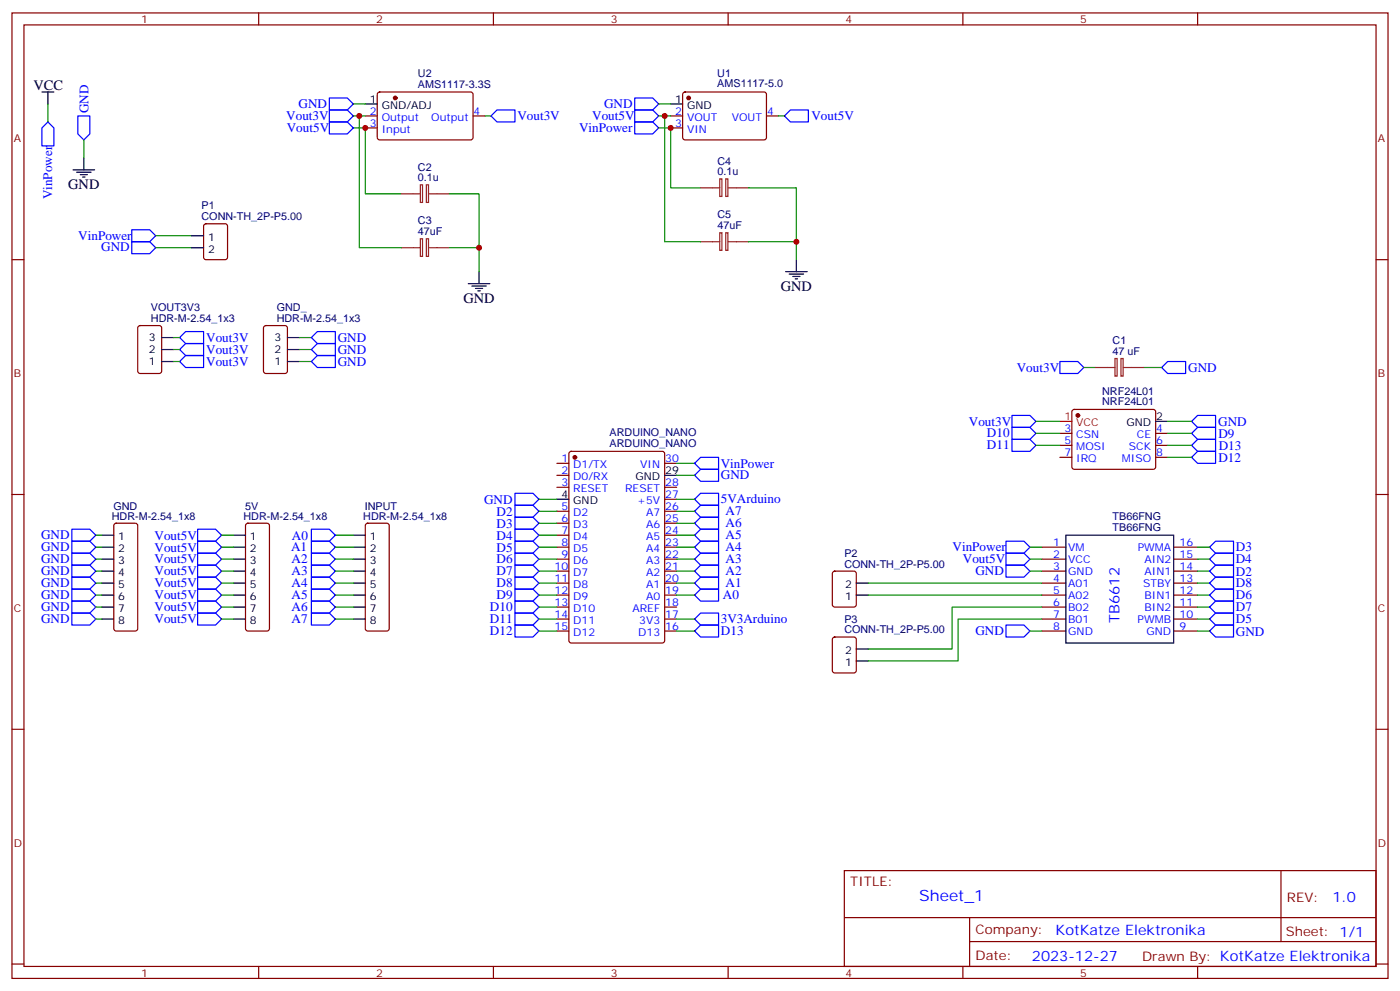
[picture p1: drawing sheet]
<svg xmlns="http://www.w3.org/2000/svg" width="412mm" height="292mm" viewBox="0 0 412 292" stroke-linecap="round" stroke-linejoin="round" font-family="sans-serif">
<g fill="none" stroke="#870000" stroke-width=".35">
<path d="M3.5 3.8h405.4v284.3h-405.4zM7.1 7.3h398.2v277.3h-398.2zM76.2 3.8v3.5M145.3 3.8v3.5M214.5 3.8v3.5M283.6 3.8v3.5M352.8 3.8v3.5M107.6 34.1h3.5M107.6 37.7h3.5M111.4 27.3l.4-.2h27.1l.4 .7v13l-.7 .4-27-.1-.5-.6v-12.7zM139.3 34.1h3.6M197.6 34.1h3.5"/>
<path d="M197.6 37.7h3.5M201.3 27.3l.5-.2h23.5l.5 .7-.1 13-.6 .4-23.6-.1-.4-.6v-12.7zM225.8 34.1h3.5M3.5 76.5h3.6M60.2 66.1l.5-.2h5.6l.7 .4v9.5l-.4 .6-5.9 .1-.7-.5v-9.4zM405.3 76.5h3.6M40.8 96.1l.5-.2h5.6l.7 .4v13l-.4 .6-5.9 .1-.7-.5v-12.9zM77.8 96.1l.5-.2h5.7l.6 .4 .1 13-.5 .6-5.9 .1-.6-.5-.1-12.9zM164 136.5h3.6M164 140h3.6M167.8 133.1l.5-.2h26.8l.6 .5 .1 55.3-.5 .6-27 .1-.7-.5v-55.3zM195.8 136.5h3.5"/>
<path d="M312.2 134.7h3.5M312.2 127.6h3.5M312.2 131.2h3.5M316 120.8l.4-.2h23.3l.5 .2 .2 .5v16.5l-.7 .4h-23.5l-.5-.7v-16.2zM340.4 134.7h3.6M340.4 127.6h3.6M340.4 131.2h3.6M3.5 145.6h3.6M33.7 154.3l.5-.2h5.7l.5 .2 .2 .5v30.3l-.3 .5-.4 .2h-5.7l-.5-.2-.2-.5v-30.3zM72.6 154.3l.4-.2h5.7l.5 .2 .2 .5v30.3l-.3 .5-.4 .2h-5.7l-.5-.2-.2-.5v-30.3zM107.8 154.3l.5-.2h5.6l.5 .2 .3 .5v30.3l-.3 .5-.5 .2h-5.6l-.5-.2-.2-.5v-30.3zM164 143.5h3.6"/>
<path d="M164 150.6h3.6M164 154.1h3.6M164 157.6h3.6M195.8 143.5h3.5M195.8 150.6h3.5M195.8 154.1h3.5M195.8 157.6h3.5M195.8 147h3.5M405.3 145.6h3.6M164 161.1h3.6M164 164.7h3.6M164 168.2h3.6"/>
<path d="M164 171.7h3.6M164 175.3h3.6M164 178.8h3.6M195.8 161.1h3.5M195.8 164.7h3.5M195.8 168.2h3.5M195.8 171.7h3.5M195.8 175.3h3.5M195.8 178.8h3.5M245.4 168.4l.5-.2h5.6l.7 .4v9.5l-.4 .6-5.9 .1-.7-.5v-9.4zM306.9 161.1h7.1M306.9 164.7h7.1"/>
<path d="M306.9 168.2h7.1M306.9 171.7h7.1M306.9 175.3h7.1M306.9 178.8h7.1M345.7 161.1h7.1M345.7 164.7h7.1M345.7 168.2h7.1M345.7 171.7h7.1M345.7 175.3h7.1M345.7 178.8h7.1M164 182.3h3.6M164 185.8h3.6"/>
<path d="M195.8 182.3h3.5M195.8 185.8h3.5M245.4 187.8l.5-.2h5.6l.7 .4v9.5l-.4 .6-5.9 .1-.7-.5v-9.4zM306.9 182.3h7.1M306.9 185.8h7.1M345.7 182.3h7.1M345.7 185.8h7.1M3.5 214.8h3.6M405.3 214.8h3.6M248.7 256.4h156.6v28.2h-156.6zM377.3 256.4v20.9M248.7 270.2h156.5"/>
<path d="M285.6 277.3h119.6M285.6 270.2v14.2M3.5 283.9h3.6M76.2 284.6v3.5M145.3 284.6v3.5M214.5 284.6v3.5M283.6 284.6v3.5M352.8 284.6v3.5M405.3 283.9h3.6"/>
</g>
<g fill="none" stroke="#000" stroke-width=".35">
<path d="M12.3 27.1h3.6M14.1 27.1v3.5M107.6 30.6h3.5M197.6 30.6h3.5M21.5 50h6.4M22.6 50.7h4.2M23.6 51.4h2.2M24.3 52.1h.7M24.7 46.5v3.5M56.4 69.4h3.6M56.4 73h3.6M234.6 76.5v3.5"/>
<path d="M47.6 99.4h3.6M84.7 99.4h3.5M137.9 83.5h6.4M139 84.2h4.2M140.1 84.9h2.1M140.8 85.7h.7M141.1 80v3.5M231.4 80h6.4M232.5 80.7h4.2M233.5 81.4h2.2M234.2 82.1h.7M47.6 106.5h3.6"/>
<path d="M47.6 102.9h3.6M84.7 106.5h3.5M84.7 102.9h3.5M195.8 140h3.5M340.4 124.1h3.6M30 157.6h3.5M68.8 157.6h3.5M104.1 157.6h3.5M164 147h3.6M314 157.6h31.7v31.8h-31.7zM30 161.1h3.5M30 164.7h3.5"/>
<path d="M30 168.2h3.5M30 171.7h3.5M30 175.3h3.5M30 178.8h3.5M68.8 161.1h3.5M68.8 164.7h3.5M68.8 168.2h3.5M68.8 171.7h3.5M68.8 175.3h3.5M68.8 178.8h3.5M104.1 161.1h3.5M104.1 164.7h3.5"/>
<path d="M104.1 168.2h3.5M104.1 171.7h3.5M104.1 175.3h3.5M104.1 178.8h3.5M252.2 171.7h3.6M252.2 175.3h3.6M30 182.3h3.5M68.8 182.3h3.5M104.1 182.3h3.5M252.2 194.7h3.6M252.2 191.1h3.6"/>
</g>
<g fill="none" stroke="#00f" stroke-width=".35">
<path d="M14.1 35.9l1.8 1.8v5.3h-3.6v-5.3zM22.9 34.1h3.6v5.3l-1.8 1.8-1.8-1.8zM97 28.9h5.3l1.8 1.7-1.8 1.8h-5.3zM97 32.4h5.3l1.8 1.7-1.8 1.8h-5.3zM97 35.9h5.3l1.8 1.8-1.8 1.7h-5.3zM144.6 34.1l1.8-1.7h5.3v3.5h-5.3zM187 35.9h5.3l1.7 1.8-1.7 1.7h-5.3zM187 32.4h5.3l1.7 1.7-1.7 1.8h-5.3zM187 28.9h5.3l1.7 1.7-1.7 1.8h-5.3zM231.1 34.1l1.7-1.7h5.3v3.5h-5.3zM38.8 67.7h5.3l1.8 1.7-1.8 1.8h-5.3zM38.8 71.2h5.3l1.8 1.8-1.8 1.7h-5.3z"/>
<path d="M52.9 99.4l1.8-1.8h5.3v3.6h-5.3zM91.7 99.4l1.8-1.8h5.3v3.6h-5.3zM52.9 102.9l1.8-1.7h5.3v3.5h-5.3zM52.9 106.5l1.8-1.8h5.3v3.5h-5.3zM91.7 102.9l1.8-1.7h5.3v3.5h-5.3zM91.7 106.5l1.8-1.8h5.3v3.5h-5.3zM312.2 106.5h5.3l1.8 1.7-1.8 1.8h-5.3zM342.2 108.2l1.8-1.7h5.2v3.5h-5.2zM204.6 140l1.8-1.8h5.3v3.5h-5.3zM204.6 136.5l1.8-1.8h5.3v3.5h-5.3zM298.1 122.3h5.3l1.8 1.8-1.8 1.8h-5.3zM298.1 125.9h5.3l1.8 1.7-1.8 1.8h-5.3z"/>
<path d="M298.1 129.4h5.3l1.8 1.8-1.8 1.7h-5.3zM351 124.1l1.8-1.8h5.3v3.6h-5.3zM351 127.6l1.8-1.7h5.3v3.5h-5.3zM351 131.2l1.8-1.8h5.3v3.5h-5.3zM351 134.7l1.8-1.8h5.3v3.6h-5.3zM21.2 155.9h5.3l1.7 1.7-1.7 1.8h-5.3zM21.2 159.4h5.3l1.7 1.7-1.7 1.8h-5.3zM58.2 155.9h5.3l1.8 1.7-1.8 1.8h-5.3zM58.2 159.4h5.3l1.8 1.7-1.8 1.8h-5.3zM91.7 159.4h5.3l1.8 1.7-1.8 1.8h-5.3zM91.7 155.9h5.3l1.8 1.7-1.8 1.8h-5.3zM151.7 145.3h5.3l1.7 1.7-1.7 1.8h-5.3z"/>
<path d="M151.7 148.8h5.3l1.7 1.8-1.7 1.7h-5.3zM151.7 152.3h5.3l1.7 1.8-1.7 1.8h-5.3zM151.7 155.9h5.3l1.7 1.7-1.7 1.8h-5.3zM151.7 159.4h5.3l1.7 1.7-1.7 1.8h-5.3zM204.6 157.6l1.8-1.7h5.3v3.5h-5.3zM204.6 154.1l1.8-1.8h5.3v3.6h-5.3zM204.6 150.6l1.8-1.8h5.3v3.5h-5.3zM204.6 147l1.8-1.7h5.3v3.5h-5.3zM296.3 159.4h5.3l1.8 1.7-1.8 1.8h-5.3zM358.1 159.4h5.3v3.5h-5.3l-1.8-1.8zM21.2 166.4h5.3l1.7 1.8-1.7 1.8h-5.3zM21.2 162.9h5.3l1.7 1.8-1.7 1.7h-5.3z"/>
<path d="M21.2 177h5.3l1.7 1.8-1.7 1.8h-5.3zM21.2 173.5h5.3l1.7 1.8-1.7 1.7h-5.3zM21.2 170h5.3l1.7 1.7-1.7 1.8h-5.3zM58.2 162.9h5.3l1.8 1.8-1.8 1.7h-5.3zM58.2 166.4h5.3l1.8 1.8-1.8 1.8h-5.3zM58.2 170h5.3l1.8 1.7-1.8 1.8h-5.3zM58.2 173.5h5.3l1.8 1.8-1.8 1.7h-5.3zM58.2 177h5.3l1.8 1.8-1.8 1.8h-5.3zM91.7 177h5.3l1.8 1.8-1.8 1.8h-5.3zM91.7 173.5h5.3l1.8 1.8-1.8 1.7h-5.3zM91.7 170h5.3l1.8 1.7-1.8 1.8h-5.3zM91.7 162.9h5.3l1.8 1.8-1.8 1.7h-5.3z"/>
<path d="M91.7 166.4h5.3l1.8 1.8-1.8 1.8h-5.3zM151.7 162.9h5.3l1.7 1.8-1.7 1.7h-5.3zM151.7 166.4h5.3l1.7 1.8-1.7 1.8h-5.3zM151.7 170h5.3l1.7 1.7-1.7 1.8h-5.3zM151.7 173.5h5.3l1.7 1.8-1.7 1.7h-5.3zM151.7 177h5.3l1.7 1.8-1.7 1.8h-5.3zM204.6 175.3l1.8-1.8h5.3v3.5h-5.3zM204.6 171.7l1.8-1.7h5.3v3.5h-5.3zM204.6 168.2l1.8-1.8h5.3v3.6h-5.3zM204.6 164.7l1.8-1.8h5.3v3.5h-5.3zM204.6 161.1l1.8-1.7h5.3v3.5h-5.3zM296.3 162.9h5.3l1.8 1.8-1.8 1.7h-5.3z"/>
<path d="M296.3 166.4h5.3l1.8 1.8-1.8 1.8h-5.3zM356.3 164.7l1.8-1.8h5.3v3.5h-5.3zM356.3 171.7l1.8-1.7h5.3v3.5h-5.3zM356.3 168.2l1.8-1.8h5.3v3.6h-5.3zM356.3 178.8l1.8-1.8h5.3v3.6h-5.3zM356.3 175.3l1.8-1.8h5.3v3.5h-5.3zM21.2 180.6h5.3l1.7 1.7-1.7 1.8h-5.3zM58.2 180.6h5.3l1.8 1.7-1.8 1.8h-5.3zM91.7 180.6h5.3l1.8 1.7-1.8 1.8h-5.3zM151.7 180.6h5.3l1.7 1.7-1.7 1.8h-5.3zM151.7 184.1h5.3l1.7 1.7-1.7 1.8h-5.3zM204.6 182.3l1.8-1.7h5.3v3.5h-5.3z"/>
<path d="M206.4 184.1h5.3v3.5h-5.3l-1.8-1.8zM296.3 184.1h5.3l1.8 1.7-1.8 1.8h-5.3zM356.3 185.8l1.8-1.7h5.3v3.5h-5.3zM358.1 180.6h5.3v3.5h-5.3l-1.8-1.8z"/>
</g>
<g fill="none" stroke="#008700" stroke-width=".35">
<path d="M14.1 30.6v5.3M104.1 37.7h3.5v19.4h10.6M104.1 34.1h3.5M104.1 30.6h3.5M105.8 34.1v38.9h12.4M142.9 34.1h1.7M194 37.7h3.6v17.6h8.8M194 34.1h3.6M194 30.6h3.6M195.8 34.1v37.1h10.6M229.3 34.1h1.8M24.7 41.2v5.3"/>
<path d="M132.3 57.1h8.8v22.9M220.5 55.3h14.1v21.2M45.9 69.4h10.5M45.9 73h10.5M132.3 73h8.8M220.5 71.2h14.1M51.2 99.4h1.7M88.2 99.4h3.5M51.2 102.9h1.7M51.2 106.5h1.7M88.2 102.9h3.5M88.2 106.5h3.5"/>
<path d="M319.3 108.2h3.5M336.9 108.2h5.3M199.3 136.5h5.3M199.3 140h5.3M305.2 124.1h7M305.2 127.6h7M305.2 131.2h7M344 124.1h7M344 127.6h7M344 131.2h7M344 134.7h7M28.2 157.6h1.8"/>
<path d="M65.3 157.6h3.5M98.8 157.6h5.3M158.7 147h5.3M158.7 150.6h5.3M158.7 154.1h5.3M158.7 157.6h5.3M199.3 147h5.3M199.3 150.6h5.3M199.3 154.1h5.3M199.3 157.6h5.3M28.2 161.1h1.8M28.2 164.7h1.8"/>
<path d="M28.2 168.2h1.8M28.2 171.7h1.8M28.2 175.3h1.8M28.2 178.8h1.8M65.3 161.1h3.5M65.3 164.7h3.5M65.3 168.2h3.5M65.3 171.7h3.5M65.3 175.3h3.5M65.3 178.8h3.5M98.8 161.1h5.3M98.8 164.7h5.3"/>
<path d="M98.8 168.2h5.3M98.8 171.7h5.3M98.8 175.3h5.3M98.8 178.8h5.3M158.7 161.1h5.3M158.7 164.7h5.3M158.7 168.2h5.3M158.7 171.7h5.3M158.7 175.3h5.3M158.7 178.8h5.3M199.3 161.1h5.3M199.3 164.7h5.3"/>
<path d="M199.3 168.2h5.3M199.3 171.7h5.3M199.3 175.3h5.3M255.8 171.7h51.1M255.8 175.3h51.1M303.4 161.1h3.5M303.4 164.7h3.5M303.4 168.2h3.5M306.9 178.8h-26.4v12.3h-24.7M352.8 161.1h3.5M352.8 164.7h3.5M352.8 168.2h3.5"/>
<path d="M352.8 171.7h3.5M352.8 175.3h3.5M352.8 178.8h3.5M28.2 182.3h1.8M65.3 182.3h3.5M98.8 182.3h5.3M158.7 185.8h5.3M158.7 182.3h5.3M199.3 185.8h5.3M199.3 182.3h5.3M303.4 185.8h3.5M306.9 182.3h-24.7v12.4h-26.4"/>
<path d="M352.8 185.8h3.5M352.8 182.3h3.5"/>
</g>
<g fill="#870000" stroke="#870000" stroke-width=".35">
<circle cx="169.3" cy="134.7" r=".53"/>
<circle cx="317.5" cy="122.3" r=".53"/>
<circle cx="202.8" cy="28.9" r=".53"/>
<circle cx="116.4" cy="28.9" r=".53"/>
</g>
<path d="M312.2 124.1h3.5" fill="none" stroke="#f00" stroke-width=".35"/>
<g fill="none" stroke="#8c2424" stroke-width=".35">
<path d="M118.2 57.1h5.6M123.8 54.4h.7v5.2h-.7zM125.6 54.4h.6v5.2h-.6zM126.3 57.1h6M206.4 55.3h5.6M212 52.7h.7v5.2h-.7zM213.8 52.7h.6v5.2h-.6zM214.5 55.3h6M118.2 73h5.6M123.8 70.3h.7v5.2h-.7zM125.6 70.3h.6v5.2h-.6zM126.3 73h6"/>
<path d="M206.4 71.2h5.6M212 68.5h.7v5.2h-.7zM213.8 68.5h.6v5.2h-.6zM214.5 71.2h6M322.8 108.2h5.6M328.4 105.6h.7v5.2h-.7zM330.2 105.6h.6v5.2h-.6zM330.9 108.2h6"/>
</g>
<g fill="#c00">
<circle cx="141.1" cy="73" r=".88"/>
<circle cx="234.6" cy="71.2" r=".88"/>
<circle cx="197.6" cy="37.7" r=".88"/>
<circle cx="195.8" cy="34.1" r=".88"/>
<circle cx="107.6" cy="37.7" r=".88"/>
<circle cx="105.8" cy="34.1" r=".88"/>
</g>
<text font-size="4.6" fill="#00f" x="270.8" y="265.4">Sheet_1</text>
<g font-size="4.2">
<text x="9.9" y="26.4">VCC</text>
<text x="20.1" y="55.7">GND</text>
<text x="136.5" y="89.2">GND</text>
<text x="230" y="85.7">GND</text>
</g>
<g font-size="4.2" fill="#00f">
<text x="329.8" y="183.3" transform="rotate(-90 329.8 183.3)">TB6612</text>
<text x="392.5" y="265.7">1.0</text>
<text x="310.9" y="275.2">KotKatze Elektronika</text>
<text x="304" y="283">2023-12-27</text>
</g>
<g font-size="3.9" fill="#00f">
<text x="26.1" y="33.3" transform="rotate(-90 26.1 33.3)">GND</text>
<text x="84.3" y="35.4">Vout3V</text>
<text x="87.9" y="31.8">GND</text>
<text x="152.4" y="35.5">Vout3V</text>
<text x="174.4" y="35.4">Vout5V</text>
<text x="177.9" y="31.8">GND</text>
<text x="239" y="35.5">Vout5V</text>
<text x="84.5" y="39">Vout5V</text>
<text x="170.6" y="38.9">VinPower</text>
<text x="15.3" y="58.7" transform="rotate(-90 15.3 58.7)">VinPower</text>
<text x="23.1" y="70.6">VinPower</text>
<text x="29.8" y="74.1">GND</text>
<text x="60.7" y="100.7">Vout3V</text>
<text x="99.5" y="100.7">GND</text>
<text x="60.7" y="104.2">Vout3V</text>
<text x="60.7" y="107.7">Vout3V</text>
<text x="99.5" y="104.2">GND</text>
<text x="99.5" y="107.7">GND</text>
<text x="299.5" y="109.4">Vout3V</text>
<text x="350" y="109.5">GND</text>
<text x="285.4" y="125.3">Vout3V</text>
<text x="358.8" y="125.4">GND</text>
<text x="290.7" y="128.8">D10</text>
<text x="358.9" y="128.9">D9</text>
<text x="212.3" y="137.8">VinPower</text>
<text x="290.7" y="132.4">D11</text>
<text x="358.9" y="136">D12</text>
<text x="359" y="132.5">D13</text>
<text x="212.4" y="141.2">GND</text>
<text x="142.6" y="148.3">GND</text>
<text x="212.3" y="148.2">5VArduino</text>
<text x="146.3" y="151.8">D2</text>
<text x="146.3" y="155.4">D3</text>
<text x="213.7" y="155.3">A6</text>
<text x="213.7" y="151.8">A7</text>
<text x="12.1" y="158.9">GND</text>
<text x="45.5" y="158.9">Vout5V</text>
<text x="86" y="158.9">A0</text>
<text x="146.3" y="158.9">D4</text>
<text x="213.7" y="158.9">A5</text>
<text x="12.1" y="162.4">GND</text>
<text x="12.1" y="165.9">GND</text>
<text x="45.5" y="162.4">Vout5V</text>
<text x="45.5" y="165.9">Vout5V</text>
<text x="85.8" y="162.4">A1</text>
<text x="85.9" y="165.9">A2</text>
<text x="146.3" y="162.4">D5</text>
<text x="146.3" y="165.9">D6</text>
<text x="213.7" y="165.9">A3</text>
<text x="213.7" y="162.4">A4</text>
<text x="280.6" y="162.4">VinPower</text>
<text x="283.6" y="165.9">Vout5V</text>
<text x="364" y="165.9">D4</text>
<text x="364.1" y="162.3">D3</text>
<text x="12.1" y="169.5">GND</text>
<text x="12.1" y="173">GND</text>
<text x="45.5" y="169.5">Vout5V</text>
<text x="45.5" y="173">Vout5V</text>
<text x="85.9" y="173">A4</text>
<text x="85.9" y="169.5">A3</text>
<text x="146.3" y="169.5">D7</text>
<text x="146.3" y="173">D8</text>
<text x="213.7" y="173">A1</text>
<text x="213.7" y="169.4">A2</text>
<text x="287.3" y="169.4">GND</text>
<text x="364.1" y="172.9">D8</text>
<text x="364.1" y="169.6">D2</text>
<text x="12.1" y="176.5">GND</text>
<text x="45.5" y="176.5">Vout5V</text>
<text x="85.9" y="176.5">A5</text>
<text x="146.3" y="176.5">D9</text>
<text x="213" y="176.5">A0</text>
<text x="364.1" y="180">D7</text>
<text x="364.1" y="176.5">D6</text>
<text x="12.1" y="180">GND</text>
<text x="12.1" y="183.6">GND</text>
<text x="45.5" y="180.1">Vout5V</text>
<text x="45.5" y="183.6">Vout5V</text>
<text x="85.9" y="183.6">A7</text>
<text x="85.9" y="180">A6</text>
<text x="144.3" y="180.1">D10</text>
<text x="144.3" y="183.6">D11</text>
<text x="212.3" y="183.5">3V3Arduino</text>
<text x="364.1" y="183.5">D5</text>
<text x="144.3" y="187.1">D12</text>
<text x="212.4" y="187">D13</text>
<text x="287.3" y="187">GND</text>
<text x="364" y="187.2">GND</text>
</g>
<g font-size="3.9" fill="#800">
<text x="250.5" y="261">TITLE:</text>
<text x="379.1" y="265.7">REV:</text>
<text x="287.4" y="275.2">Company:</text>
<text x="378.7" y="275.8">Sheet: 1/1</text>
<text x="287.4" y="282.9">Date:</text>
<text x="336.4" y="282.9">Drawn By: KotKatze Elektronika</text>
</g>
<g font-size="3.2" fill="#800">
<text x="41.6" y="6.8">1</text>
<text x="110.8" y="6.8">2</text>
<text x="179.9" y="6.8">3</text>
<text x="249.1" y="6.8">4</text>
<text x="318.2" y="6.8">5</text>
<text x="4.1" y="41.9">A</text>
<text x="405.9" y="41.9">A</text>
<text x="4.1" y="111.1">B</text>
<text x="405.9" y="111.1">B</text>
<text x="4.1" y="180.2">C</text>
<text x="405.9" y="180.2">C</text>
<text x="4.1" y="249.3">D</text>
<text x="405.9" y="249.3">D</text>
<text x="41.6" y="287.6">1</text>
<text x="110.8" y="287.6">2</text>
<text x="179.9" y="287.6">3</text>
<text x="249.1" y="287.6">4</text>
<text x="318.2" y="287.6">5</text>
</g>
<g font-size="3.2" fill="#000080">
<text x="123.1" y="22.7">U2</text>
<text x="211.3" y="22.7">U1</text>
<text x="123.1" y="25.9">AMS1117-3.3S</text>
<text x="211.3" y="25.8">AMS1117-5.0</text>
<text x="123.1" y="53.4">0.1u</text>
<text x="123.1" y="50.2">C2</text>
<text x="211.3" y="51.6">0.1u</text>
<text x="211.3" y="48.5">C4</text>
<text x="59.4" y="64.8">CONN-TH_2P-P5.00</text>
<text x="59.4" y="61.7">P1</text>
<text x="211.3" y="64.3">C5</text>
<text x="123.1" y="69.3">47uF</text>
<text x="123.1" y="66.1">C3</text>
<text x="211.3" y="67.5">47uF</text>
<text x="44.5" y="94.8">HDR-M-2.54_1x3</text>
<text x="44.5" y="91.7">VOUT3V3</text>
<text x="81.5" y="94.8">HDR-M-2.54_1x3</text>
<text x="81.5" y="91.7">GND_</text>
<text x="327.7" y="101.4">C1</text>
<text x="327.7" y="104.5">47 uF</text>
<text x="324.7" y="119.4">NRF24L01</text>
<text x="324.7" y="116.5">NRF24L01</text>
<text x="179.6" y="131.7">ARDUINO_NANO</text>
<text x="179.6" y="128.5">ARDUINO_NANO</text>
<text x="32.9" y="153">HDR-M-2.54_1x8</text>
<text x="33.4" y="150.1">GND</text>
<text x="71.7" y="153">HDR-M-2.54_1x8</text>
<text x="72.2" y="150.1">5V</text>
<text x="107" y="153">HDR-M-2.54_1x8</text>
<text x="107.5" y="150.1">INPUT</text>
<text x="327.7" y="153.2">TB66FNG</text>
<text x="327.7" y="156.4">TB66FNG</text>
<text x="248.7" y="167.1">CONN-TH_2P-P5.00</text>
<text x="248.7" y="164">P2</text>
<text x="248.7" y="183.4">P3</text>
<text x="248.7" y="186.5">CONN-TH_2P-P5.00</text>
</g>
<g font-size="3.2">
<text x="108.9" y="30.3">1</text>
<text x="112.4" y="32">GND/ADJ</text>
<text x="198.9" y="30.3">1</text>
<text x="202.4" y="32">GND</text>
<text x="61.3" y="70.8">1</text>
<text x="61.3" y="74.4">2</text>
<text x="43.8" y="100.5">3</text>
<text x="80.9" y="100.5">3</text>
<text x="43.8" y="107.5">1</text>
<text x="43.8" y="104">2</text>
<text x="80.9" y="107.5">1</text>
<text x="80.9" y="104">2</text>
<text x="331.8" y="125.5">GND</text>
<text x="340.6" y="123.8">2</text>
<text x="187.2" y="141.4">GND</text>
<text x="196" y="139.6">29</text>
<text x="165.4" y="146.7">4</text>
<text x="168.9" y="148.4">GND</text>
<text x="34.8" y="159">1</text>
<text x="73.6" y="159">1</text>
<text x="108.9" y="159">1</text>
<text x="34.8" y="162.6">2</text>
<text x="34.8" y="166.1">3</text>
<text x="73.6" y="162.6">2</text>
<text x="73.6" y="166.1">3</text>
<text x="108.9" y="162.6">2</text>
<text x="108.9" y="166.1">3</text>
<text x="34.8" y="169.6">4</text>
<text x="34.8" y="173.1">5</text>
<text x="73.6" y="169.6">4</text>
<text x="73.6" y="173.1">5</text>
<text x="108.9" y="169.6">4</text>
<text x="108.9" y="173.1">5</text>
<text x="248.9" y="173.1">2</text>
<text x="34.8" y="176.7">6</text>
<text x="73.6" y="176.7">6</text>
<text x="108.9" y="176.7">6</text>
<text x="248.9" y="176.7">1</text>
<text x="34.8" y="180.2">7</text>
<text x="34.8" y="183.7">8</text>
<text x="73.6" y="180.2">7</text>
<text x="73.6" y="183.7">8</text>
<text x="108.9" y="180.2">7</text>
<text x="108.9" y="183.7">8</text>
<text x="248.9" y="196.1">1</text>
<text x="248.9" y="192.5">2</text>
</g>
<g font-size="3.2" fill="#00f">
<text x="108.9" y="33.8">2</text>
<text x="112.4" y="35.6">Output</text>
<text x="127" y="35.6">Output</text>
<text x="139.5" y="33.8">4</text>
<text x="198.9" y="33.8">2</text>
<text x="202.4" y="35.6">VOUT</text>
<text x="215.5" y="35.6">VOUT</text>
<text x="226" y="33.8">4</text>
<text x="108.9" y="37.3">3</text>
<text x="112.4" y="39.1">Input</text>
<text x="198.9" y="37.3">3</text>
<text x="202.4" y="39.1">VIN</text>
<text x="313.5" y="127.3">3</text>
<text x="313.5" y="130.8">5</text>
<text x="317" y="129">CSN</text>
<text x="334.9" y="129">CE</text>
<text x="340.6" y="130.8">6</text>
<text x="340.6" y="127.3">4</text>
<text x="165.4" y="136.1">1</text>
<text x="168.9" y="137.9">D1/TX</text>
<text x="188.6" y="137.9">VIN</text>
<text x="196" y="136.1">30</text>
<text x="313.5" y="134.3">7</text>
<text x="317" y="132.6">MOSI</text>
<text x="317" y="136.1">IRQ</text>
<text x="330.5" y="136.1">MISO</text>
<text x="332.5" y="132.6">SCK</text>
<text x="340.6" y="134.3">8</text>
<text x="165.4" y="139.6">2</text>
<text x="165.4" y="143.2">3</text>
<text x="168.9" y="141.4">D0/RX</text>
<text x="196" y="143.2">28</text>
<text x="168.9" y="144.9">RESET</text>
<text x="184.1" y="144.9">RESET</text>
<text x="187.7" y="148.4">+5V</text>
<text x="196" y="146.7">27</text>
<text x="165.4" y="150.2">5</text>
<text x="165.4" y="153.7">6</text>
<text x="168.9" y="152">D2</text>
<text x="168.9" y="155.5">D3</text>
<text x="190.3" y="155.5">A6</text>
<text x="190.3" y="152">A7</text>
<text x="196" y="153.7">25</text>
<text x="196" y="150.2">26</text>
<text x="165.4" y="157.3">7</text>
<text x="165.4" y="160.8">8</text>
<text x="168.9" y="159">D4</text>
<text x="190.3" y="159">A5</text>
<text x="196" y="160.8">23</text>
<text x="196" y="157.3">24</text>
<text x="310.2" y="160.8">1</text>
<text x="347.5" y="160.8">16</text>
<text x="163.4" y="167.9">10</text>
<text x="165.4" y="164.3">9</text>
<text x="168.9" y="162.6">D5</text>
<text x="168.9" y="166.1">D6</text>
<text x="190.3" y="166.1">A3</text>
<text x="190.3" y="162.6">A4</text>
<text x="196" y="167.9">21</text>
<text x="196" y="164.3">22</text>
<text x="310.2" y="167.9">3</text>
<text x="310.2" y="164.3">2</text>
<text x="314.7" y="165.7">VCC</text>
<text x="314.7" y="162.2">VM</text>
<text x="335.1" y="162.2">PWMA</text>
<text x="337.1" y="165.7">AIN2</text>
<text x="347.5" y="164.3">15</text>
<text x="347.5" y="167.9">14</text>
<text x="163.4" y="171.4">11</text>
<text x="168.9" y="169.6">D7</text>
<text x="168.9" y="173.1">D8</text>
<text x="190.3" y="173.1">A1</text>
<text x="190.3" y="169.6">A2</text>
<text x="196" y="171.4">20</text>
<text x="310.2" y="171.4">4</text>
<text x="314.7" y="172.8">A01</text>
<text x="314.7" y="169.3">GND</text>
<text x="336.8" y="172.8">STBY</text>
<text x="337.1" y="169.3">AIN1</text>
<text x="347.5" y="171.4">13</text>
<text x="163.4" y="174.9">12</text>
<text x="163.4" y="178.4">13</text>
<text x="168.9" y="176.7">D9</text>
<text x="190.3" y="176.7">A0</text>
<text x="196" y="178.4">18</text>
<text x="196" y="174.9">19</text>
<text x="310.2" y="178.4">6</text>
<text x="310.2" y="174.9">5</text>
<text x="314.7" y="179.8">B02</text>
<text x="314.7" y="176.3">A02</text>
<text x="337.1" y="176.3">BIN1</text>
<text x="337.1" y="179.8">BIN2</text>
<text x="347.5" y="174.9">12</text>
<text x="347.5" y="178.4">11</text>
<text x="163.4" y="182">14</text>
<text x="163.4" y="185.5">15</text>
<text x="168.9" y="180.2">D10</text>
<text x="168.9" y="183.7">D11</text>
<text x="186.3" y="180.2">AREF</text>
<text x="188.3" y="183.7">3V3</text>
<text x="196" y="185.5">16</text>
<text x="196" y="182">17</text>
<text x="310.2" y="185.5">8</text>
<text x="310.2" y="182">7</text>
<text x="314.7" y="183.4">B01</text>
<text x="335.1" y="183.4">PWMB</text>
<text x="347.5" y="182">10</text>
<text x="347.5" y="185.5">9</text>
<text x="168.9" y="187.3">D12</text>
<text x="188" y="187.3">D13</text>
<text x="314.7" y="186.9">GND</text>
<text x="337.7" y="186.9">GND</text>
</g>
<g font-size="3.2" fill="#f00">
<text x="313.5" y="123.8">1</text>
<text x="317" y="125.5">VCC</text>
</g>
</svg>
